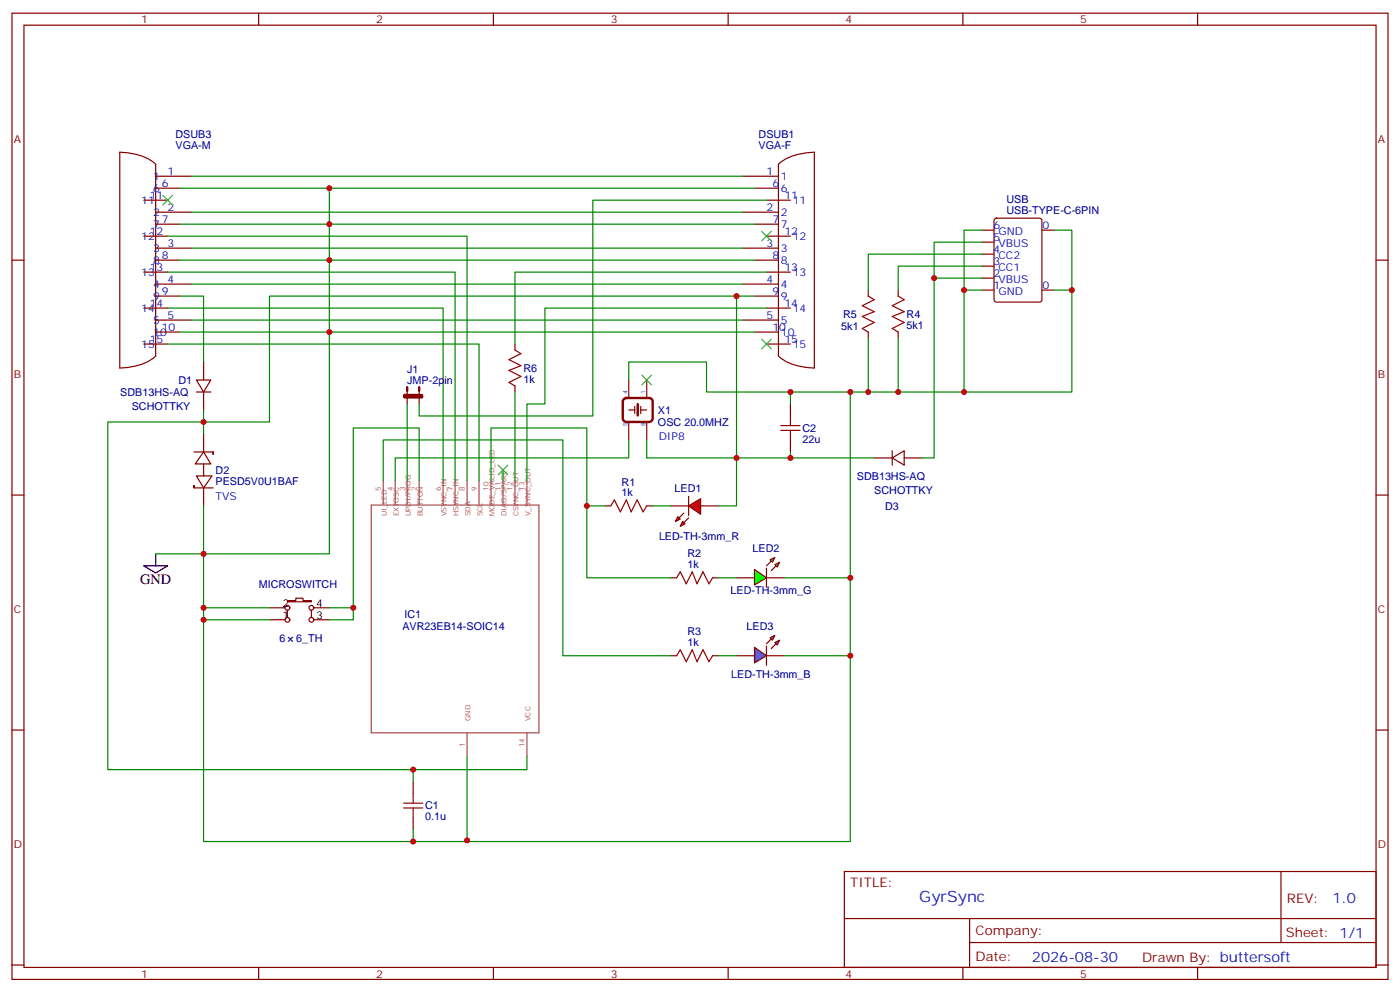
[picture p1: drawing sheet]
<svg xmlns="http://www.w3.org/2000/svg" width="412mm" height="292mm" viewBox="0 0 412 292" stroke-linecap="round" stroke-linejoin="round" font-family="sans-serif">
<g fill="none" stroke="#870000" stroke-width=".35">
<path d="M3.5 3.9h405.4v284.3h-405.4zM7.1 7.4h398.2v277.3h-398.2zM76.2 3.9v3.5M145.3 3.9v3.5M214.5 3.9v3.5M283.6 3.9v3.5M352.8 3.9v3.5M35.3 44.8a19.1 19.1 0 0 1 9.5 2.7l1.1 .8v56.5a17.1 17.1 0 0 1-10.6 3.5zM42.3 58.9h7.1M45.9 55.4h7M45.9 51.9h10.5M218.7 51.9h10.6"/>
<path d="M222.2 55.4h7.1M225.8 58.9h7M229.3 48.3a17.1 17.1 0 0 1 10.6-3.5v63.5a19.1 19.1 0 0 1-9.6-2.6l-1-.9zM3.5 76.6h3.6M42.3 69.5h7.1M45.9 76.6h7M45.9 66h7M45.9 73h10.5M45.9 62.4h10.5M218.7 73h10.6M218.7 62.4h10.6M222.2 76.6h7.1"/>
<path d="M222.2 66h7.1M225.8 69.5h7M405.3 76.6h3.6M42.3 90.7h7.1M42.3 80.1h7.1M45.9 97.7h7M45.9 87.1h7M45.9 94.2h10.5M45.9 83.6h10.5M218.7 94.2h10.6M218.7 83.6h10.6M222.2 97.7h7.1"/>
<path d="M222.2 87.1h7.1M225.8 90.7h7M225.8 80.1h7M42.3 101.2h7.1M57.9 111.8h4.2l-2.1 3.6zM57.9 115.4h4.2M60 106.5v5.3M60 115.4v5.2M225.8 101.2h7M57.1 133h5.7v.7v-.7M60 133l2.1 3.5h-4.6zM60 136.5v3.6v-.4"/>
<path d="M60 127.7v5.3M3.5 145.7h3.6M57.1 143.6v-.7v.7h5.7M57.9 140.1h4.5l-2.4 3.5zM60 143.6v5.3M405.3 145.7h3.6M3.5 214.8h3.6M405.3 214.8h3.6M248.7 256.5h156.6v28.2h-156.6zM377.3 256.5v20.9M248.7 270.3h156.5M285.6 277.4h119.6"/>
<path d="M285.6 270.3v14.1M3.5 284h3.6M76.2 284.7v3.5M145.3 284.7v3.5M214.5 284.7v3.5M283.6 284.7v3.5M352.8 284.7v3.5M405.3 284h3.6"/>
</g>
<g fill="none" stroke="#008700" stroke-width=".35">
<path d="M52.9 55.4h44.1v10.6h125.2M56.4 51.9h162.3M97 55.4h125.2M49.4 69.5h88.2v72M52.9 76.6h44.1v86.4h-37v84.6h77.6v-25M52.9 66h44.1v10.6h125.2M56.4 62.4h162.3M56.4 73h162.3M49.4 80.1h84.7v61.4M49.4 90.7h81.1v50.8M52.9 87.1h7.1v19.4M52.9 97.7h169.3"/>
<path d="M56.4 83.6h162.3M56.4 94.2h162.3M225.8 80.1h-74.1v21.1M225.8 90.7h-65.3v28.2h-5.3v22.6M49.4 101.2h91.7v40.3M60 120.6v7.1M60 148.9v14.1h-14.1"/>
</g>
<path d="M42.3 166.5h7.1l-3.5 2.1zM45.9 163v3.5" fill="none" stroke="#000" stroke-width=".35"/>
<g fill="none" stroke="#a64a4a" stroke-width=".35">
<path d="M109.4 148.6h49.3v67.1h-49.3zM112.9 141.5v6.9M116.4 141.5v6.9M119.9 141.5v6.9M123.5 141.5v6.9M130.5 141.5v6.9M134.1 141.5v6.9M137.6 141.5v6.9M141.1 141.5v6.9M144.6 141.5v6.9M148.2 141.5v6.9M151.7 141.5v6.9"/>
<path d="M155.2 141.5v6.9M137.6 215.7v6.9M155.2 215.7v6.9"/>
</g>
<path d="M48 57.5l2.8 2.8M50.8 57.5l-2.8 2.8M224.4 68.1l2.8 2.8M227.2 68.1l-2.8 2.8M224.4 99.8l2.8 2.9M227.2 99.8l-2.8 2.9" fill="none" stroke="#3c3" stroke-width=".35"/>
<g fill="#f00" stroke="#870000" stroke-width=".35">
<path d="M202.8 148.9l3.6-2.1v4.5z"/>
<path d="M202.8 146v5.7z"/>
</g>
<g fill="#870000" stroke="#870000" stroke-width=".35">
<path d="M202.8 152.4l-1.4 1.4z"/>
<path d="M201.4 151l-1.4 1.4z"/>
</g>
<g fill="#f00" stroke="#870000" stroke-width=".35">
<path d="M201.1 153.5l.7 .7-1.4 .7z"/>
<path d="M199.7 152l.7 .8-1.4 .7z"/>
</g>
<path d="M197.6 148.9h5.2M206.4 148.9h5.3" fill="none" stroke="#870000" stroke-width=".35"/>
<path d="M222.2 167.6l3.6 2.4-3.6 2.2z" fill="#0f0" stroke="#870000" stroke-width=".35"/>
<path d="M225.8 167.2v5.7z" fill="#f00" stroke="#870000" stroke-width=".35"/>
<g fill="#870000" stroke="#870000" stroke-width=".35">
<path d="M227.2 165.1l-1.4 1.4z"/>
<path d="M227.2 167.9l1.4-1.4z"/>
</g>
<g fill="#0f0" stroke="#870000" stroke-width=".35">
<path d="M226.8 164.7l1.4-.7-.7 1.5z"/>
<path d="M228.2 166.2l1.5-.7-.7 1.4z"/>
</g>
<path d="M217 170h5.2M225.8 170h5.3M217 193h5.2M225.8 193h5.3" fill="none" stroke="#870000" stroke-width=".35"/>
<g fill="#09f" stroke="#870000" stroke-width=".35">
<path d="M228.2 189.1l1.5-.7-.7 1.4z"/>
<path d="M226.8 187.7l1.4-.7-.7 1.4z"/>
</g>
<g fill="#870000" stroke="#870000" stroke-width=".35">
<path d="M227.2 190.9l1.4-1.5z"/>
<path d="M225.8 189.4l1.4-1.4z"/>
</g>
<path d="M225.8 190.1v5.7z" fill="#f00" stroke="#870000" stroke-width=".35"/>
<path d="M222.2 190.5l3.6 2.5-3.6 2.1z" fill="#09f" stroke="#870000" stroke-width=".35"/>
<g fill="none" stroke="#a10000" stroke-width=".35">
<path d="M255.8 87.1l1.7 1.1-3.5 1.8 3.5 1.7-3.5 1.4 3.5 1.8-3.5 1.8 1.8 1M264.6 87.1l1.7 1.1-3.5 1.8 3.5 1.7-3.5 1.4 3.5 1.8-3.5 1.8 1.8 1M151.7 103l1.8 1.1-3.6 1.7 3.6 1.8-3.6 1.4 3.6 1.8-3.6 1.7 1.8 1.1M230 126.6h5.7M230 125.2h5.7M232.8 122.4v2.8M232.8 126.6v2.9M179.9 148.9l1.1-1.8 1.7 3.5 1.8-3.5 1.4 3.5 1.8-3.5 1.7 3.5 1.1-1.7M199.3 170l1.1-1.7 1.7 3.5 1.8-3.5 1.4 3.5 1.8-3.5 1.7 3.5 1.1-1.8M199.3 193l1.1-1.8 1.7 3.5 1.8-3.5 1.4 3.5 1.8-3.5 1.7 3.5 1.1-1.7M118.9 237.8h5.6M118.9 236.4h5.6"/>
<path d="M121.7 233.5v2.9M121.7 237.8v2.8"/>
</g>
<g fill="none" stroke="#870000" stroke-width=".35">
<path d="M289.3 78.3h3.5M289.3 74.8h3.5M289.3 71.3h3.5M289.3 67.7h3.5M293 64.4l.5-.2h12.7l.7 .4v23.6l-.4 .6-13 .1-.6-.5-.1-23.5zM306.9 67.7h3.5M255.8 85.4v1.7M255.8 97.7v1.8M264.6 85.4v1.7M264.6 97.7v1.8M289.3 85.4h3.5M289.3 81.8h3.5"/>
<path d="M306.9 85.4h3.5M119.9 115v1.8M119.9 117.1v1.8M123.5 115v1.8M123.5 117.1v1.8M151.7 101.2v1.8M151.7 113.6v1.8M185.2 111.8v5.3M187 119.6v2.1M188.7 119.6v2.1M190.5 111.8v5.3M232.8 118.9v3.5"/>
<path d="M185.2 124.2v5.3M185.2 120.6h1.8M188.7 120.6h1.8M190.5 124.2v5.3M232.8 129.5v3.5M257.5 134.8h5.3M262.8 134.8l3.5-2.2v4.3zM262.8 132.6v4.3M266.3 134.8h5.3M178.2 148.9h1.7M190.5 148.9h1.8M79.4 178.9h4.6"/>
<path d="M84.7 176.7h2.4v-.7h2.2v.7h2.4v.4h-7zM84.7 179.6v2.1M91.7 179.6v2.1M92.4 178.9h4.6M197.6 170h1.7M209.9 170h1.8M79.4 182.4h4.6M92.4 182.4h4.6M197.6 193h1.7M209.9 193h1.8M121.7 230v3.5M121.7 240.6v3.5"/>
<circle cx="84.7" cy="178.9" r=".71"/>
<circle cx="91.7" cy="178.9" r=".71"/>
<circle cx="84.7" cy="182.4" r=".71"/>
<circle cx="91.7" cy="182.4" r=".71"/>
</g>
<g fill="none" stroke="#008700" stroke-width=".35">
<path d="M225.8 58.9h-51.2v63.5h-51.1v-3.5M289.3 71.3h-14.1v10.5h14.1M289.3 67.7h-5.3v17.7M289.3 74.8h-33.5v10.6M289.3 78.3h-24.7v7.1M310.4 67.7h5.3v17.7M217 87.1v61.8h-5.3M222.2 87.1h-142.8v37.1h-47.7v102.3h123.5v-3.9M255.8 99.5v15.9M264.6 99.5v15.9M275.2 81.8v53h-3.6M289.3 85.4h-5.3v30h-33.5"/>
<path d="M310.4 85.4h5.3v30h-31.7M119.9 118.9v22.6M151.7 115.4v26.1M185.2 111.8v-5.3h22.9v8.9h42.4v54.6M232.8 115.4v3.5M148.2 138.3v3.2M185.2 129.5v5.3h-68.8v6.7M190.5 129.5v5.3h67M232.8 133v1.8M112.9 141.5v-12h52.9v63.5h31.8M123.5 141.5v-15.6h-19.4v53h-7.1M144.6 141.5v-15.6h28.3v23h5.3"/>
<path d="M172.9 148.9v21.1h24.7M192.3 148.9h5.3M60 178.9h19.4M104.1 178.9v3.5h-7.1M211.7 170h5.3M231.1 170h19.4v23M60 182.4h19.4M211.7 193h5.3M231.1 193h19.4v54.6h-112.9v-.3M121.7 226.5v3.5M121.7 244.1v3.5"/>
</g>
<path d="M119.9 113.9v1.1M123.5 113.9v1.1M183.7 117.6l.8-.5h6.7l.6 .2 .5 .9v4.9l-.3 .6-.8 .5h-6.7l-.6-.3-.5-.8v-4.9z" fill="none" stroke="#870000" stroke-width=".71"/>
<g fill="#870000" stroke="#870000" stroke-width=".35">
<path d="M118.9 116.2l.3-.1h5l.3 .1v.6l-.3 .3h-5l-.3-.2z"/>
<path d="M187.7 118.9l.3 .2v3.1l-.1 .2-.2-.2z"/>
</g>
<path d="M189.1 110.4l2.8 2.8M191.9 110.4l-2.8 2.8M146.8 136.9l2.8 2.8M149.6 136.9l-2.8 2.8" fill="none" stroke="#3c3" stroke-width=".35"/>
<g fill="#c00">
<circle cx="60" cy="163" r=".88"/>
<circle cx="97" cy="76.6" r=".88"/>
<circle cx="97" cy="66" r=".88"/>
<circle cx="97" cy="97.7" r=".88"/>
<circle cx="97" cy="55.4" r=".88"/>
<circle cx="104.1" cy="178.9" r=".88"/>
<circle cx="60" cy="178.9" r=".88"/>
<circle cx="60" cy="182.4" r=".88"/>
<circle cx="60" cy="124.2" r=".88"/>
<circle cx="217" cy="87.1" r=".88"/>
<circle cx="217" cy="134.8" r=".88"/>
<circle cx="172.9" cy="148.9" r=".88"/>
<circle cx="250.5" cy="193" r=".88"/>
<circle cx="250.5" cy="170" r=".88"/>
<circle cx="250.5" cy="115.4" r=".88"/>
<circle cx="284" cy="85.4" r=".88"/>
<circle cx="284" cy="115.4" r=".88"/>
<circle cx="315.7" cy="85.4" r=".88"/>
<circle cx="255.8" cy="115.4" r=".88"/>
<circle cx="264.6" cy="115.4" r=".88"/>
<circle cx="137.6" cy="247.3" r=".88"/>
<circle cx="121.7" cy="226.5" r=".88"/>
<circle cx="121.7" cy="247.6" r=".88"/>
<circle cx="275.2" cy="81.8" r=".88"/>
<circle cx="232.8" cy="115.4" r=".88"/>
<circle cx="232.8" cy="134.8" r=".88"/>
</g>
<text font-size="4.6" fill="#00f" x="270.8" y="265.5">GyrSync</text>
<text font-size="4.2" x="41.3" y="171.8">GND</text>
<g font-size="4.2" fill="#00f">
<text x="392.5" y="265.7">1.0</text>
<text x="304" y="283.1">2026-08-30</text>
</g>
<g font-size="3.9" fill="#800">
<text x="250.5" y="261.1">TITLE:</text>
<text x="379.1" y="265.7">REV:</text>
<text x="287.4" y="275.3">Company:</text>
<text x="378.7" y="275.9">Sheet: 1/1</text>
<text x="287.4" y="282.9">Date:</text>
<text x="336.4" y="283">Drawn By: buttersoft</text>
</g>
<g font-size="3.2" fill="#800">
<text x="41.6" y="6.9">1</text>
<text x="110.8" y="6.9">2</text>
<text x="179.9" y="6.9">3</text>
<text x="249.1" y="6.9">4</text>
<text x="318.2" y="6.9">5</text>
<text x="4.1" y="42">A</text>
<text x="405.9" y="42">A</text>
<text x="4.1" y="111.1">B</text>
<text x="405.9" y="111.1">B</text>
<text x="4.1" y="180.3">C</text>
<text x="405.9" y="180.3">C</text>
<text x="4.1" y="249.4">D</text>
<text x="405.9" y="249.4">D</text>
<text x="41.6" y="287.7">1</text>
<text x="110.8" y="287.7">2</text>
<text x="179.9" y="287.7">3</text>
<text x="249.1" y="287.7">4</text>
<text x="318.2" y="287.7">5</text>
</g>
<g font-size="3.2" fill="#000080">
<text x="51.7" y="40.6">DSUB3</text>
<text x="223.5" y="40.5">DSUB1</text>
<text x="51.7" y="43.7">VGA-M</text>
<text x="223.5" y="43.7">VGA-F</text>
<text x="296.5" y="59.8">USB</text>
<text x="296.5" y="63">USB-TYPE-C-6PIN</text>
<text x="248.4" y="93.6">R5</text>
<text x="267.1" y="93.6">R4</text>
<text x="247.8" y="97.1">5k1</text>
<text x="267.1" y="96.7">5k1</text>
<text x="52.6" y="112.9">D1</text>
<text x="120" y="112.9">JMP-2pin</text>
<text x="120" y="109.7">J1</text>
<text x="154.2" y="112.6">1k</text>
<text x="154.2" y="109.4">R6</text>
<text x="35.4" y="116.5">SDB13HS-AQ</text>
<text x="38.8" y="120.6">SCHOTTKY</text>
<text x="193.8" y="121.8">X1</text>
<text x="193.8" y="125.3">OSC 20.0MHZ</text>
<text x="236.4" y="130.3">22u</text>
<text x="236.4" y="127.1">C2</text>
<text x="63.5" y="142.6">PESD5V0U1BAF</text>
<text x="63.5" y="139.4">D2</text>
<text x="183.1" y="142.9">R1</text>
<text x="252.4" y="141.2">SDB13HS-AQ</text>
<text x="183.1" y="146">1k</text>
<text x="198.7" y="144.7">LED1</text>
<text x="257.5" y="145.3">SCHOTTKY</text>
<text x="260.7" y="150">D3</text>
<text x="194.1" y="158.8">LED-TH-3mm_R</text>
<text x="202.5" y="167.2">1k</text>
<text x="202.5" y="164">R2</text>
<text x="221.7" y="162.3">LED2</text>
<text x="76.2" y="172.9">MICROSWITCH</text>
<text x="215.2" y="174.7">LED-TH-3mm_G</text>
<text x="118.5" y="185.3">AVR23EB14-SOIC14</text>
<text x="119.1" y="181.8">IC1</text>
<text x="219.9" y="185.3">LED3</text>
<text x="82.3" y="188.8">6</text>
<text x="87.2" y="188.8">6_TH</text>
<text x="202.5" y="190.1">1k</text>
<text x="202.5" y="187">R3</text>
<text x="215.4" y="199.4">LED-TH-3mm_B</text>
<text x="125.2" y="238.2">C1</text>
<text x="125.2" y="241.4">0.1u</text>
</g>
<g font-size="3.2" fill="#00f">
<text x="45.2" y="52.9">1</text>
<text x="49.4" y="51.5">1</text>
<text x="225.8" y="51.5">1</text>
<text x="230" y="52.9">1</text>
<text x="41.6" y="60">11</text>
<text x="44.1" y="58.6">11</text>
<text x="45.2" y="56.4">6</text>
<text x="47.6" y="55">6</text>
<text x="227.5" y="55">6</text>
<text x="230" y="56.4">6</text>
<text x="231.1" y="58.6">11</text>
<text x="233.5" y="60">11</text>
<text x="45.2" y="63.5">2</text>
<text x="47.6" y="65.6">7</text>
<text x="49.4" y="62.1">2</text>
<text x="225.8" y="62.1">2</text>
<text x="227.5" y="65.6">7</text>
<text x="230" y="63.5">2</text>
<text x="41.6" y="70.6">12</text>
<text x="44.1" y="69.1">12</text>
<text x="45.2" y="67">7</text>
<text x="230" y="67">7</text>
<text x="231.1" y="69.1">12</text>
<text x="233.5" y="70.6">12</text>
<text x="292.6" y="70.9">5</text>
<text x="292.6" y="67.4">6</text>
<text x="294.1" y="69.1">GND</text>
<text x="307.1" y="67.4">0</text>
<text x="45.2" y="77.6">8</text>
<text x="45.2" y="74.1">3</text>
<text x="47.6" y="76.2">8</text>
<text x="49.4" y="72.7">3</text>
<text x="225.8" y="72.7">3</text>
<text x="227.5" y="76.2">8</text>
<text x="230" y="77.6">8</text>
<text x="230" y="74.1">3</text>
<text x="292.6" y="78">3</text>
<text x="292.6" y="74.4">4</text>
<text x="294.1" y="76.2">CC2</text>
<text x="294.1" y="72.7">VBUS</text>
<text x="41.6" y="81.1">13</text>
<text x="44.1" y="79.7">13</text>
<text x="49.4" y="83.3">4</text>
<text x="225.8" y="83.3">4</text>
<text x="231.1" y="79.7">13</text>
<text x="233.5" y="81.1">13</text>
<text x="292.6" y="81.5">2</text>
<text x="294.1" y="83.3">VBUS</text>
<text x="294.1" y="79.7">CC1</text>
<text x="45.2" y="88.2">9</text>
<text x="45.2" y="84.7">4</text>
<text x="47.6" y="86.8">9</text>
<text x="227.5" y="86.8">9</text>
<text x="230" y="88.2">9</text>
<text x="230" y="84.7">4</text>
<text x="292.6" y="85">1</text>
<text x="294.1" y="86.8">GND</text>
<text x="307.1" y="85">0</text>
<text x="41.6" y="91.7">14</text>
<text x="44.1" y="90.3">14</text>
<text x="45.2" y="95.2">5</text>
<text x="49.4" y="93.8">5</text>
<text x="225.8" y="93.8">5</text>
<text x="230" y="95.2">5</text>
<text x="231.1" y="90.3">14</text>
<text x="233.5" y="91.7">14</text>
<text x="44.1" y="100.9">15</text>
<text x="45.2" y="98.8">10</text>
<text x="47.6" y="97.4">10</text>
<text x="227.5" y="97.4">10</text>
<text x="230" y="98.8">10</text>
<text x="231.1" y="100.9">15</text>
<text x="41.6" y="102.3">15</text>
<text x="233.5" y="102.3">15</text>
<text x="194" y="129.5">DIP8</text>
<text x="63.5" y="147.1">TVS</text>
</g>
<g font-size="3.2">
<text x="83.3" y="178.5">2</text>
<text x="93.1" y="178.5">4</text>
<text x="83.3" y="182">1</text>
<text x="93.1" y="182">3</text>
</g>
<g font-size="2.1" fill="#a54b4b">
<text x="112.2" y="144.4" transform="rotate(-90 112.2 144.4)">5</text>
<text x="115.7" y="144.4" transform="rotate(-90 115.7 144.4)">4</text>
<text x="119.2" y="144.4" transform="rotate(-90 119.2 144.4)">3</text>
<text x="122.8" y="144.4" transform="rotate(-90 122.8 144.4)">2</text>
<text x="129.8" y="144.4" transform="rotate(-90 129.8 144.4)">6</text>
<text x="133.4" y="144.4" transform="rotate(-90 133.4 144.4)">7</text>
<text x="136.9" y="144.4" transform="rotate(-90 136.9 144.4)">8</text>
<text x="140.4" y="144.4" transform="rotate(-90 140.4 144.4)">9</text>
<text x="143.9" y="144.4" transform="rotate(-90 143.9 144.4)">10</text>
<text x="147.5" y="144.4" transform="rotate(-90 147.5 144.4)">11</text>
<text x="151" y="144.4" transform="rotate(-90 151 144.4)">12</text>
<text x="154.5" y="144.4" transform="rotate(-90 154.5 144.4)">13</text>
<text x="113.9" y="152" transform="rotate(-90 113.9 152)">UI_LED</text>
<text x="117.5" y="152" transform="rotate(-90 117.5 152)">EXTOSC</text>
<text x="121" y="152" transform="rotate(-90 121 152)">UPDI/PROG</text>
<text x="124.5" y="152" transform="rotate(-90 124.5 152)">BUTTON</text>
<text x="131.6" y="152" transform="rotate(-90 131.6 152)">VSYNC_IN</text>
<text x="135.1" y="152" transform="rotate(-90 135.1 152)">HSYNC_IN</text>
<text x="138.6" y="152" transform="rotate(-90 138.6 152)">SDA</text>
<text x="142.2" y="152" transform="rotate(-90 142.2 152)">SCL</text>
<text x="145.7" y="152" transform="rotate(-90 145.7 152)">MODE_VALID_LED</text>
<text x="149.2" y="152" transform="rotate(-90 149.2 152)">DIAG/SPARE</text>
<text x="152.7" y="152" transform="rotate(-90 152.7 152)">CSYNC_OUT</text>
<text x="156.3" y="152" transform="rotate(-90 156.3 152)">V_SYNC_OUT</text>
<text x="138.6" y="212.3" transform="rotate(-90 138.6 212.3)">GND</text>
<text x="156.3" y="212.3" transform="rotate(-90 156.3 212.3)">VCC</text>
<text x="136.9" y="219.9" transform="rotate(-90 136.9 219.9)">1</text>
<text x="154.5" y="219.9" transform="rotate(-90 154.5 219.9)">14</text>
</g>
<g font-size="1.8" fill="#00f">
<text x="184.9" y="116.1" transform="rotate(-90 184.9 116.1)">4</text>
<text x="190.1" y="116.1" transform="rotate(-90 190.1 116.1)">1</text>
<text x="184.9" y="125.2" transform="rotate(-90 184.9 125.2)">5</text>
<text x="190.1" y="125.2" transform="rotate(-90 190.1 125.2)">8</text>
</g>
</svg>
